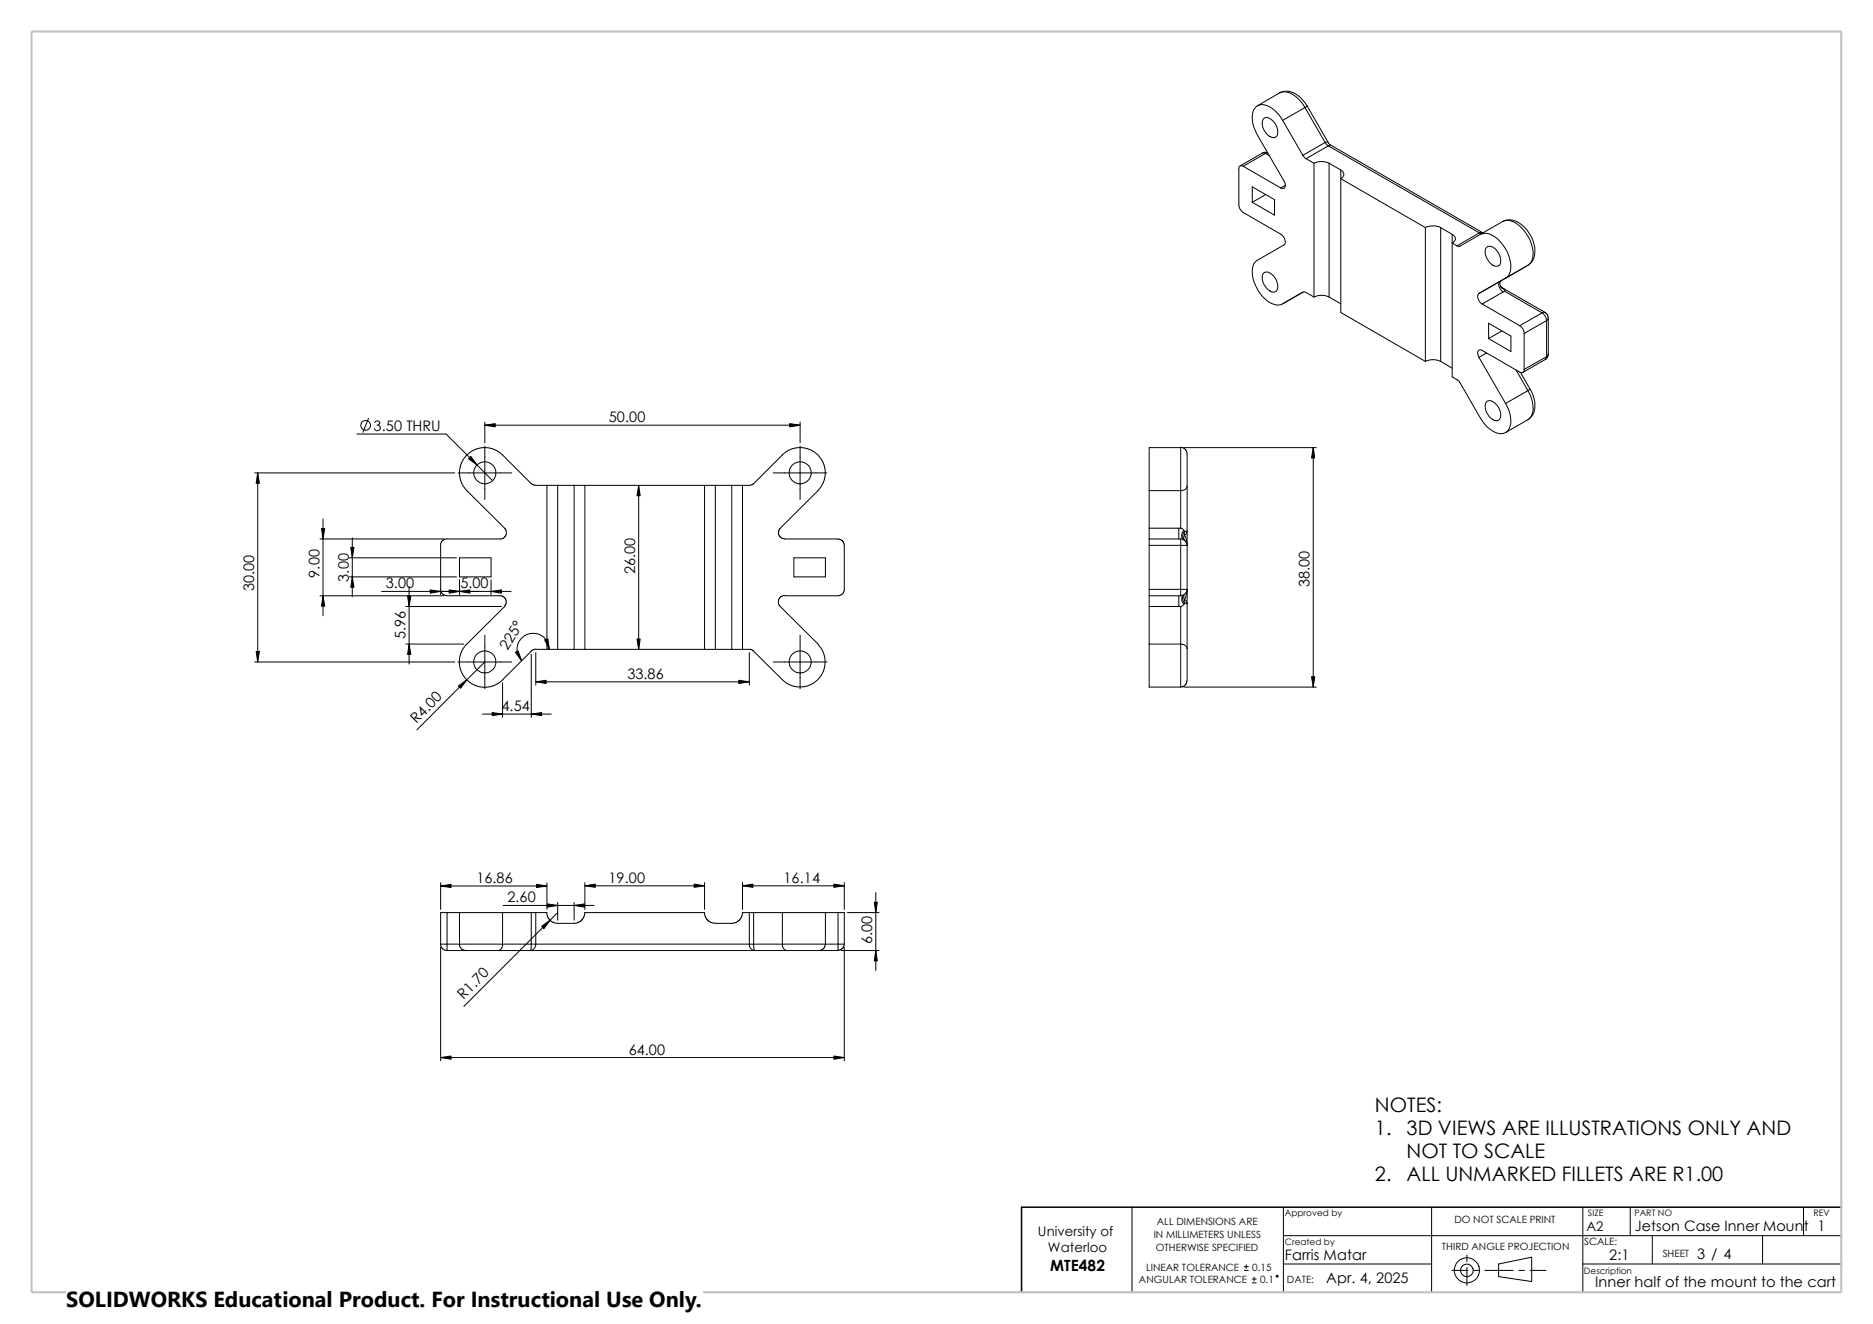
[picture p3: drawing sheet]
<svg xmlns="http://www.w3.org/2000/svg" width="420mm" height="297mm" viewBox="0 0 420 297" stroke-linecap="round" stroke-linejoin="round" font-family="sans-serif">
<g fill="none" stroke="#000" stroke-width=".22">
<path d="M278.8 37.3a.59 .59 0 0 0-.7-.1 .59 .59 0 0 0-.3 .7v8a2.19 2.19 0 0 0 1 1.8l8.4 4.8a1.73 1.73 0 0 1 .7 2.4l-6 3.5a3.9 3.9 0 0 0-.8 4.4 7.5 7.5 0 0 0 5.4 5.7l1.1-.3M278.8 37.3l8.4 4.9M283.1 34.3l.7 .1M283.1 34.3l-5 2.9M283.4 26.5a1.77 1.77 0 0 1 2.3 .9 2.64 2.64 0 0 1 .4 3.3 1.89 1.89 0 0 1-2.4-1.2 2.51 2.51 0 0 1-.3-3zM283.8 34.4l.8 .5M283.8 34.4l-5 2.9M284.2 34.2h-.6l-.5 .1M284.3 34.3l-.5 .1M286.9 20.8l-5 2.9M286.9 20.9a3.8 3.8 0 0 1 4.5 .8l1.7 2.1M286.9 20.8a3.7 3.7 0 0 1 4.1 1.3l1.6 2"/>
<path d="M287.6 27l4.5 7.8M287.6 27a5.6 5.6 0 0 0-5.1-3.5 2.66 2.66 0 0 0-1.7 3.2l.3 1.8 .8 1.8 6 10.3a.99 .99 0 0 1-.2 1.7l-.5-.1M292.1 34.8l.8 .8M292.6 24.1l-5 2.9M292.6 24.1l4.5 7.9M292.9 35.6l1.7 1M293.1 23.8l-.5 .3M293.1 23.8l4.8 8.3M294.6 36.6a3.9 3.9 0 0 1 3.4 0M294.6 36.6v30M297.1 32l.4-.2 .4 .3M297.1 32l.8 .7"/>
<path d="M297.1 32l-5 2.8M297.9 32.7l-5 2.9M297.9 32.7l33.8 19.5M297.9 32.1l.4 .4M298 36.6l2.7 1.5M298 36.6v30M298.3 32.5l34.2 19.7h-.8M298.3 32.5l-.4 .2M300.7 38.1v32l18.9 11M300.7 38.1a1.03 1.03 0 0 1 .6 1 1.03 1.03 0 0 1-.6 1l18.9 11M280.8 41.9l5 2.9v3.5l-5-2.9zM283.8 43.6l-3 1.8"/>
<path d="M288.2 41.6l-1 .6M319.6 51.1a4 4 0 0 1 3.4 0M319.6 51.1v30M323 51.1l2.6 1.5M323 51.1v30M325.6 52.6v31.9l1.6 1.1 4.7 8.2a6.3 6.3 0 0 0 4.8 3.5 2.57 2.57 0 0 0 2.1-3.3l-.4-1.7-.8-1.8M325.6 52.6a1.02 1.02 0 0 1 .8 1 1.02 1.02 0 0 1-.8 .9l1.1 .7M331.7 52.2l.4 .2 .3-.1M331.7 52.2l-5 3M331.9 52.6a3.8 3.8 0 0 1 4.4 1.5 8.1 8.1 0 0 1 2.3 7l-.4 .8-.6 .5M331.9 52.6l-4.6 2.7-.6-.1M333.4 55.4a1.92 1.92 0 0 1 2.5 1.2 2.52 2.52 0 0 1 .2 3 1.87 1.87 0 0 1-2.4-1.2 2.45 2.45 0 0 1-.3-3z"/>
<path d="M336.9 49.7l-5 2.9M336.9 49.7a3.8 3.8 0 0 1 4.7 1.1 7.3 7.3 0 0 1 2.3 7.2l-.4 .7-.9 .8M336.9 49.7a3.8 3.8 0 0 1 4.3 1.5 8.1 8.1 0 0 1 2.4 7.1l-.4 .7-.6 .5M342.6 59.5l-11 6.3a1.68 1.68 0 0 0 .8 2.4M283.3 61.4a1.4 1.4 0 0 1 2.1 .3 2.93 2.93 0 0 1 .7 3.7 1.77 1.77 0 0 1-2.2-.9 3.1 3.1 0 0 1-.6-3.1zM292.2 65.5l-4.6 2.7M294.6 66.6a3.9 3.9 0 0 1 3.4 0M294.6 66.6l-1.7-1-.6-.1-4.7 2.7M298 66.6l2.7 1.6M332.4 68.2l8.4 4.9M333.3 79.2l-1.7 1M333.8 72.5l5 2.9v3.5l-5-3z"/>
<path d="M336.4 64.2l.5 .4M336.5 64.2a.89 .89 0 0 1 .1-1.3 1.18 1.18 0 0 0-.1 2.1l.6 .5M336.5 64.2l.2 .3 .5 .3M336.5 64.2l.5 .4M336.5 64.3l.5 .3M336.8 74.3l-3 1.6M336.9 64.6l9.6 5.5-.7 .1M336.9 64.6h.1M337 64.6l.2 .2M337.1 65.5l-4.7 2.7M337.2 64.8l.2 .3v.2M337.4 65.3l-.3 .2"/>
<path d="M337.4 65.3l8.4 4.9M340.8 73.1a2.07 2.07 0 0 1 1 1.7M341.8 74.8v8.1M345.8 70.2l-5 2.9M345.8 70.2a2.26 2.26 0 0 1 1 1.7M346.5 70.1l.5 .5 .2 .7M346.8 71.9l-5 2.9M346.8 71.9v8.1M347.2 79.4l-.2 .7-.5 .5M347.2 71.3l-.4 .6M347.2 79.4l-.4 .6M347.2 71.3v8.1"/>
<path d="M80 97.4h20l10.4 10.4M82.6 93.9l-1.2 3.1M108.7 94.7v4.7M108.7 95.4h70.7M179.4 94.7v4.7M319.6 81.1a4 4 0 0 1 3.4 0M323 81.1l2.6 1.5M331.6 80.2l6 10.3M331.6 80.2l-.1-.3a.77 .77 0 0 1-.1-1 .77 .77 0 0 1 1-.3l8.4 4.9a.6 .6 0 0 0 .7 0 .6 .6 0 0 0 .3-.6M333.4 90a1.77 1.77 0 0 1 2.3 .9 2.64 2.64 0 0 1 .4 3.3 1.69 1.69 0 0 1-2.2-.8 2.7 2.7 0 0 1-.5-3.4zM339.9 83l2.7 4.6M341 83.6l2.1 3.7"/>
<path d="M342.6 94.1l-5 2.9M342.6 87.6l-5 2.9M342.6 87.6a5.7 5.7 0 0 1 .5 6.2l-.5 .3M343.1 87.3a5.8 5.8 0 0 1 .5 5.9l-1 .9M343.1 87.3l-.5 .3M346.5 80.6l-5 2.9M346.8 80l-.3 .6M346.8 80l-5 2.9M57.1 106.1h44.9M57.8 106.1v42.4M72.4 116.4v21.7M102.7 106.1h12"/>
<path d="M104.7 110.1l8.6 8.5 .2 .6v.8l-.3 .5-.8 .4h-12.5l-.9 .6-.2 .8M108.7 100.1v12M122.6 108.9h2.5M122.6 108.9h-2.5l-.7-.2-7.5-7.3-1.6-.8-2.1-.2-1.5 .4-1.6 .9-1.1 1.2-.7 1.3-.3 1.3 .2 2 .5 1.2 .9 1.4M122.6 108.9v36.8M125.1 108.9h3.6M125.1 108.9v36.8M128.7 108.9h2.4M128.7 108.9v36.8M131.1 108.9v36.8M131.1 108.9h26.9M143.2 108.9v36.8"/>
<path d="M158 108.9v36.8M158 108.9h2.4M160.4 108.9h3.7M160.4 108.9v36.8M164.1 108.9v36.8M164.1 108.9h2.4M166.5 108.9v36.8M173.4 106.1h12M175.4 102l1.3-1 1.8-.5 1.4-.1 1.7 .4 1.8 1.2 .8 1.1 .7 1.5 .1 2-.4 1.7-.7 1.1-9.1 9.2-.2 .5v.9l.5 .6 .9 .3h11.9l.9 .3 .4 .6 .1 .5v9.9M175.4 102.1l-6.4 6.4-.9 .4h-1.6M179.4 100.1v12M257.7 110.1v8.4"/>
<path d="M257.7 110.1h7.1M257.7 118.5h7.1M257.7 110.1v-9.7h7.1v9.7M257.7 118.5v2.4M264.3 118.5v2.4M264.8 100.3l1 .5 .3 .7 .1 7.6M264.8 118.5l.3 .1 .4 .4M264.8 110.1v8.4M265.5 119l.1 .3M265.5 100.4h29.6M265.5 119a1.35 1.35 0 0 0 0 2.1M265.6 119.3a1.38 1.38 0 0 0 0 1.9 1.02 1.02 0 0 1 0-1.1"/>
<path d="M265.6 119.3v.8M265.6 119.3l.6-.2-.2 .7-.4 .3M266.2 109.1a1.29 1.29 0 0 1-1.4 1M266.2 109.1v36.4M294.5 100.4v53.7M71.8 120.9h27.7M71.8 133.6h27.7M78.3 125.1h24.1M78.3 129.4h24.1M79 120.6v13.3M85.6 132.7h29M91 136.1h21.4"/>
<path d="M91.7 131.6v17.4M98.8 122.3v10.2l.4 .7 1 .4h12.3l.5 .3 .5 .8v.7l-.4 .6M98.8 132.9v.5M103 125.1h7.1v4.3h-7.1zM103 130.1v3.3M110.1 130.1v3.3M113.2 136.1l-8.7 8.6-1.1 1.6-.4 1.8 .1 1.6 .7 1.7 .8 1.1 1.5 1.1 1.8 .5h1.6l1.8-.5 1.4-1.1M176 133.6l-.8 .2-.5 .5-.2 1 .3 .6 8.6 8.6M178 125.1h7.1v4.3h-7.1zM189.4 132.2l-.5 1-1 .4h-11.9M257.7 120.9h7.1M257.7 122.3h7.1"/>
<path d="M257.7 132.2h7.1M257.7 133.6h7.1M257.7 122.3v9.9M257.7 136.1v8.4M257.7 136.1h7.1M257.7 120.9v1.4M257.7 132.2v1.4M257.7 133.6v2.5M264.3 133.6v2.5M264.8 120.9h.4l.6 .4 .4 1M264.8 120.9v1.4M264.8 132.2h1.4"/>
<path d="M264.8 132.2v1.4M264.8 122.3h1.4M264.8 122.3v9.9M264.8 136.1v8.4M265.5 135.6l-.4 .3-.3 .2M265.5 133.5a1.3 1.3 0 0 0 0 2.1M265.6 134.5a1.02 1.02 0 0 1 0-1.2 1.43 1.43 0 0 0 0 2M265.6 134.5v.8M265.6 135.3l-.1 .3M265.6 134.5l.4 .3 .2 .6-.6-.1M265.6 120.1l.4 1 .2 1.2M266.2 132.2l-.4 1-1 .4"/>
<path d="M266.2 132.2l-.2 1.3-.4 1M57.1 148.5h44.9M91 144.5h13M102.7 148.5h12M108.7 142.5v12M108.7 148.5l-15.2 15.2M112.7 153.2v7.7M119.1 146.8v14.1M120.1 146.4v7.3M120.1 145.7h2.5M120.1 153h47.9M120.1 145.6l-.8 .3-6.6 6.6"/>
<path d="M122.6 145.7h2.5M123.1 145.7a3.6 3.6 0 0 0-4.9-3.4 3.6 3.6 0 0 0-1.2 5.9M125.1 145.7h3.6M128.7 145.7h2.4M131.1 145.7h26.9M158 145.7h2.4M160.4 145.7h3.7M164.1 145.7h2.4M166.5 145.7h1.9l.6 .3M168 146.4v7.3M173.4 148.5h12M179.4 142.5v12"/>
<path d="M183.4 144.5l.8 1.1 .7 1.7 .1 1.8-.3 1.4-.6 1-1.2 1.4-1.3 .8-1.6 .4-1.8-.1-1.8-.8-7.4-7.1M257.7 144.5h7.1M257.7 144.5v9.6h7.1M264.8 144.5v9.6M264.8 144.5a1.29 1.29 0 0 1 1.4 1M265.5 154.1h29.6M266.2 145.5v7.2l-.3 .8-.3 .3-.8 .3M108.2 160.2h15.4M98.8 198v6M98.8 198.8h23.8M122.6 198v6M131.1 198v6"/>
<path d="M131.1 198.7h26.9M158 198v6M166.5 198v6M166.5 198.7h22.8M189.3 198v6M98.8 211.8l.4 1 1 .4M98.8 212.5v25.5M100.2 211.8v1.4M100.2 211.8h2.8M100.2 213.2h4.3M100.2 204.7h2.8M100.2 204.7v7.1"/>
<path d="M100.2 204.7h-1.4v7.1h1.4M103 204.7v7.1M103 211.8l.1 .5 .3 .5 1.1 .4M103 211.8h9.7M103 204.7h9.7M104.5 213.2h7.2M111.7 213.2h64.7M112.7 211.8a1.22 1.22 0 0 1-1 1.4M112.7 211.8h6.4M112.7 204.7v7.1M112.7 204.7h6.4M112.8 203.1h20.4"/>
<path d="M119.1 204.7v7.1M119.1 204.7h1M119.1 211.8h1M120.1 204.7h2.5l.2 1 .3 .5 .9 .7 1.1 .2h3.6l1-.2 1-.8 .4-.8v-.6h26.9v.6l.4 .8 1 .8 1 .2h3.7l1-.2 .8-.7 .5-.8 .1-.7h1.5M120.1 211.8h47.9M120.1 204.7v7.1M120.1 211.8a1.4 1.4 0 0 1-1.1 1.4l.1-1.4M125.1 202.4v4M125.1 204.7l-21.1 21.1M128.7 202.4v4M168 204.7h1M168 211.8h1"/>
<path d="M168 204.7v7.1M169 211.8l.2 1.4a1.33 1.33 0 0 1-1.2-1.4M169 211.8h6.4M169 204.7h6.4M169 204.7v7.1M175.4 211.8h9.7M175.4 204.7h9.7M175.4 211.8a1.31 1.31 0 0 0 1 1.4M175.4 204.7v7.1M176.4 213.2h7.2M185.1 211.8l-.4 1-1.1 .4M185.1 204.7v7.1"/>
<path d="M185.1 211.8h2.8M185.1 204.7h2.8M187.9 211.8v1.4h-4.3M187.9 204.7h1.4v7.1M187.9 204.7v7.1M187.9 211.8h1.4M188.6 213.2h8.5M189.3 212.5v25.5M189.3 211.8l-.4 1-1 .4M190 204.7h7.1M196.4 200.2v17.5M98.8 237.2h90.5"/>
<path d="M253.8 270.8v19.1M287.8 277.2h125.1M287.8 270.8v19.1M321 270.8v19.1M354.9 270.8v19.1M365.5 270.8v6.4M370.5 277.2v6.3M395.2 277.2v6.3M404.4 270.8v6.4M279 285h.9M279 284.1h.9M279.4 283.7v.9"/>
<path d="M280.8 287.8h.9M280.8 286.9h.9M281.2 286.5v.9M287.8 283.5h33.2M325.6 285h3.5M328.9 281.6v1.4M328.9 284.3v4.1M330.4 285h1.3M333 285h6.3M336 283.5l7.5-1.5v5.5l-7.5-1.1zM340.6 285h1.2M343.1 285h3.6"/>
<path d="M354.9 283.5h58"/>
<circle cx="82" cy="95.4" r="1.1"/>
<circle cx="108.7" cy="106.1" r="2.49"/>
<circle cx="179.4" cy="106.1" r="2.48"/>
<circle cx="108.7" cy="148.5" r="2.49"/>
<circle cx="179.4" cy="148.5" r="2.48"/>
<circle cx="286.4" cy="286.3" r=".21"/>
<circle cx="328.9" cy="285" r="1.42"/>
<circle cx="328.9" cy="285" r="2.83"/>
</g>
<path d="M412.9 270.8h-183.8v19.1" fill="none" stroke="#000" stroke-width=".34"/>
<path d="M7.1 7.1h405.8v282.8h-405.8z" fill="none" stroke="#c0c0c0" stroke-width=".47"/>
<g fill="#000" stroke="#000" stroke-width=".22">
<path d="M108.7 95.4l2.3-.4v.8zM177.1 95l2.3 .4-2.3 .4zM57.8 106.1l.4 2.3h-.8zM105.1 102.9l.5-.5 1.4 1.9zM143.2 108.9l.4 2.3h-.8zM294.5 100.4l.3 2.3h-.7zM72.4 133.6l.4 2.4h-.7zM72.1 118.6h.7l-.4 2.3zM78.7 122.8h.7l-.4 2.3zM79 129.4l.4 2.3h-.7zM91.4 133.7h.7l-.4 2.4zM96.5 132.3l2.3 .4-2.3 .4z"/>
<path d="M100.7 132.3l2.3 .4-2.3 .4zM103 132.7l2.4-.4v.8zM110.1 132.7l2.3-.4v.8zM57.4 146.1h.8l-.4 2.4zM91.7 144.5l.4 2.3h-.7zM102.8 153.9l1.9-1.4-1.4 1.9zM115.6 146.3l.6-.3 .8 2.2zM120.1 153l2.4-.4v.7zM122.1 143.5l.8-.2 .2 2.4zM142.8 143.3h.8l-.4 2.4zM165.7 152.6l2.3 .4-2.3 .3zM294.1 151.8h.7l-.3 2.3z"/>
<path d="M110.4 159.9l2.3 .3-2.3 .3zM119.1 160.2l2.4-.3v.6zM98.8 198.8l2.3-.4v.7zM120.3 198.4l2.3 .4-2.3 .3zM131.1 198.7l2.4-.4v.8zM155.7 198.3l2.3 .4-2.3 .4zM166.5 198.7l2.3-.4v.8zM187 198.3l2.3 .4-2.3 .4zM121.5 207.8l1.9-1.4-1.4 1.9zM122.7 202.8l2.4 .3-2.4 .4zM128.7 203.1l2.4-.3v.7zM196.4 213.2l.3 2.4h-.7z"/>
<path d="M196 202.4h.7l-.3 2.3zM98.8 237.2l2.3-.3v.7zM187 236.9l2.3 .3-2.3 .4z"/>
</g>
<path d="M14.9 288.1h142.6v8.9h-142.6z" fill="#fff"/>
<text font-size="4.9" x="14.9" y="293.3">SOLIDWORKS Educational Product. For Instructional Use Only.</text>
<g font-size="4.5">
<text x="308.3" y="249.4">NOTES:</text>
<text x="308.3" y="254.6">1.</text>
<text x="315.4" y="254.6">3D VIEWS ARE ILLUSTRATIONS ONLY AND</text>
<text x="315.4" y="259.8">NOT TO SCALE</text>
<text x="308.3" y="265">2.</text>
<text x="315.4" y="265">ALL UNMARKED FILLETS ARE R1.00</text>
</g>
<text font-size="3.5" x="235.5" y="285">MTE482</text>
<g font-size="3.3">
<text x="136.5" y="94.7">50.00</text>
<text x="83.8" y="96.6">3.50 THRU</text>
<text x="71.6" y="129.6" transform="rotate(-90 71.6 129.6)">9.00</text>
<text x="78.2" y="130.5" transform="rotate(-90 78.2 130.5)">3.00</text>
<text x="86.5" y="132">3.00</text>
<text x="103.2" y="132">5.00</text>
<text x="142.4" y="128.8" transform="rotate(-90 142.4 128.8)">26.00</text>
<text x="293.7" y="131.7" transform="rotate(-90 293.7 131.7)">38.00</text>
<text x="57" y="132.6" transform="rotate(-90 57 132.6)">30.00</text>
<text x="90.9" y="143.4" transform="rotate(-90 90.9 143.4)">5.96</text>
<text x="115.7" y="142.9" transform="rotate(-58 115.7 142.9)">5°</text>
<text x="113.8" y="146" transform="rotate(-58 113.8 146)">2</text>
<text x="140.7" y="152.3">33.86</text>
<text x="112.5" y="159.5">4.54</text>
<text x="93.4" y="162.4" transform="rotate(-45 93.4 162.4)">R4.0</text>
<text x="106.8" y="198.1">16.86</text>
<text x="113.8" y="202.4">2.60</text>
<text x="136.5" y="198">19.00</text>
<text x="175.7" y="198">16.14</text>
<text x="195.6" y="211.7" transform="rotate(-90 195.6 211.7)">6.00</text>
<text x="103.9" y="224.4" transform="rotate(-45 103.9 224.4)">R1.70</text>
<text x="141" y="236.6">64.00</text>
<text x="288.1" y="282.7">Farris Matar</text>
<text x="297.4" y="287.8">Apr. 4, 2025</text>
<text x="360.8" y="282.7">2:1</text>
<text x="380.5" y="282.3">3 / 4</text>
<text x="357.7" y="288.6">Inner half of the mount to the cart</text>
</g>
<text font-size="3.2" x="366.6" y="276.1">Jetson Case Inner Mount 1</text>
<g font-size="3">
<text x="232.7" y="277.2">University of</text>
<text x="235" y="280.9">Waterloo</text>
<text x="355.7" y="276.1">A2</text>
</g>
<g font-size="2.2">
<text x="259.4" y="274.7">ALL DIMENSIONS ARE</text>
<text x="326.1" y="274.4">DO NOT SCALE PRINT</text>
<text x="258.7" y="277.7">IN MILLIMETERS UNLESS</text>
<text x="259.2" y="280.7">OTHERWISE SPECIFIED</text>
<text x="323.3" y="280.4">THIRD ANGLE PROJECTION</text>
<text x="355.2" y="279.3">SCALE:</text>
<text x="372.8" y="282">SHEET</text>
<text x="255.4" y="287.9">ANGULAR TOLERANCE</text>
<text x="257" y="285">LINEAR TOLERANCE</text>
<text x="280.8" y="285">0.15</text>
<text x="282.6" y="287.9">0.1</text>
<text x="288.6" y="287.9">DATE:</text>
</g>
<g font-size="2">
<text x="288.1" y="272.8">Approved by</text>
<text x="356.1" y="272.7">SIZE</text>
<text x="366.5" y="272.7">PART NO</text>
<text x="406.6" y="272.7">REV</text>
<text x="288.1" y="279.2">Created by</text>
<text x="355.2" y="285.7">Description</text>
</g>
</svg>
